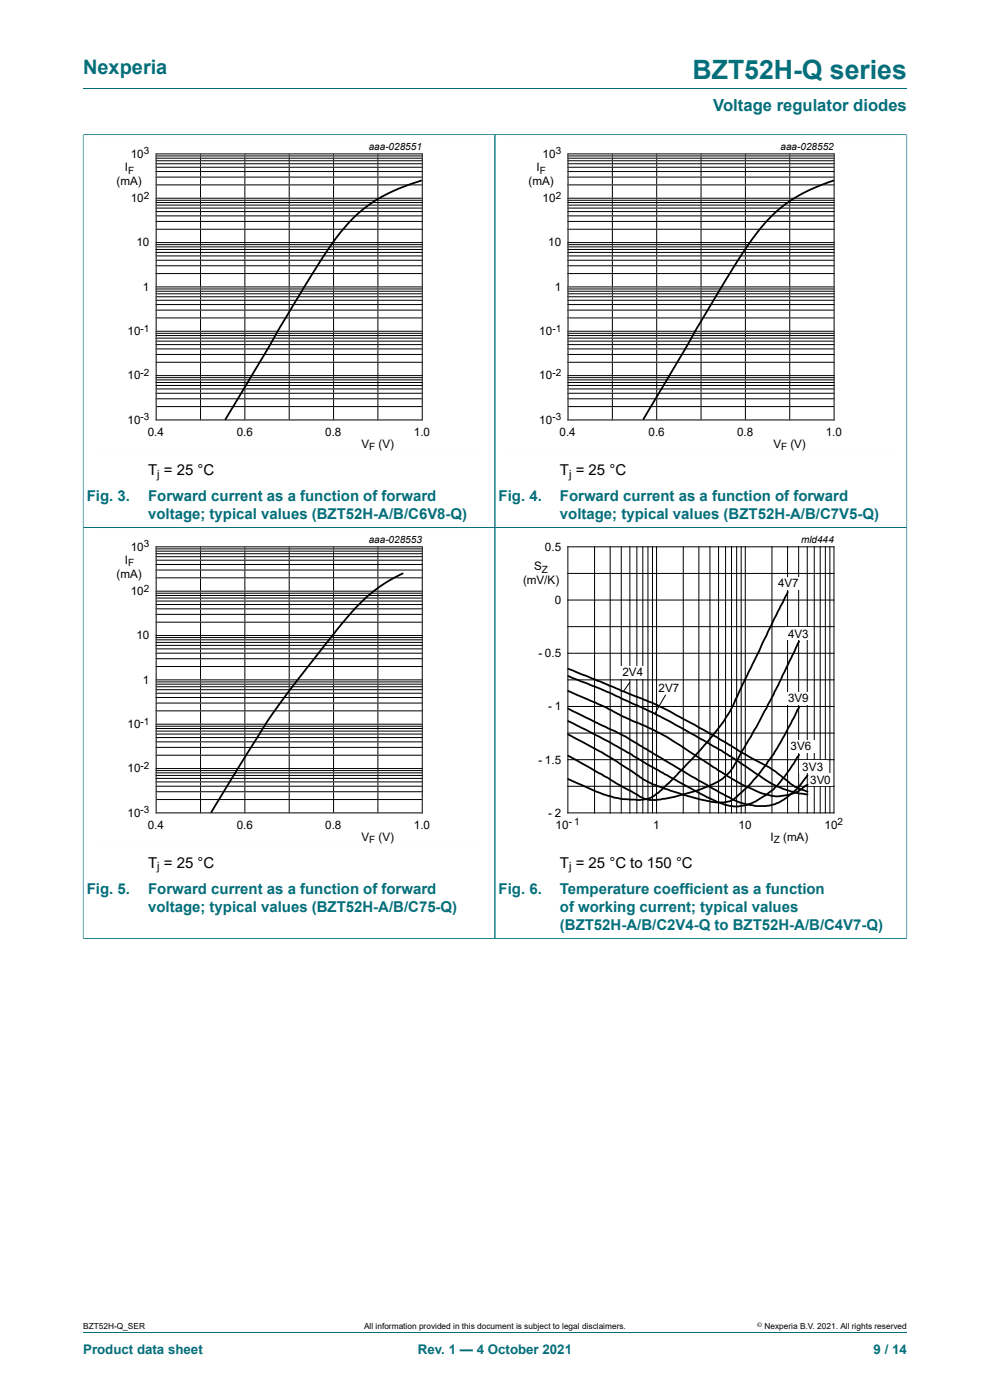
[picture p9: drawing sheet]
<svg xmlns="http://www.w3.org/2000/svg" width="210mm" height="297mm" viewBox="0 0 210 297" stroke-linecap="round" stroke-linejoin="round" font-family="sans-serif">
<path d="M17.6 18.8h174.8M17.6 28.6h174.8M17.6 28.5v170.7M105 28.6v170.5M192.4 28.5v170.7M17.6 111.9h174.8M17.6 199.1h174.8" fill="none" stroke="#036f7b" stroke-width=".21"/>
<g fill="none" stroke="#fefefe" stroke-width=".21">
<path d="M33.1 39.2h56.5M33.1 37.6h56.5M33.1 36.4h56.5M33.1 35.5h56.5M33.1 34.7h56.5M33.1 34.1h56.5M33.1 33.6h56.5M33.1 33.1h56.5M33.1 32.6h56.5M102.3 29.8h-81.9v66.3h81.9M120.5 39.2h56.4M120.5 37.6h56.4"/>
<path d="M120.5 36.4h56.4M120.5 35.5h56.4M120.5 34.7h56.4M120.5 34.1h56.4M120.5 33.6h56.4M120.5 33.1h56.4M120.5 32.6h56.4M189.6 29.8h-81.8v66.3h81.8M33.1 58h56.5M33.1 56.4h56.5M33.1 55.2h56.5M33.1 54.3h56.5"/>
<path d="M33.1 53.5h56.5M33.1 52.9h56.5M33.1 52.4h56.5M33.1 51.9h56.5M33.1 51.5h56.5M33.1 48.6h56.5M33.1 47h56.5M33.1 45.8h56.5M33.1 44.9h56.5M33.1 44.1h56.5M33.1 43.5h56.5M33.1 43h56.5"/>
<path d="M33.1 42.5h56.5M33.1 42.1h56.5M120.5 58h56.4M120.5 56.4h56.4M120.5 55.2h56.4M120.5 54.3h56.4M120.5 53.5h56.4M120.5 52.9h56.4M120.5 52.4h56.4M120.5 51.9h56.4M120.5 51.5h56.4M120.5 48.6h56.4"/>
<path d="M120.5 47h56.4M120.5 45.8h56.4M120.5 44.9h56.4M120.5 44.1h56.4M120.5 43.5h56.4M120.5 43h56.4M120.5 42.5h56.4M120.5 42.1h56.4M33.1 79.7h56.5M33.1 76.9h56.5M33.1 75.2h56.5M33.1 74h56.5"/>
<path d="M33.1 73.1h56.5M33.1 72.4h56.5M33.1 71.7h56.5M33.1 71.2h56.5M33.1 70.7h56.5M33.1 70.3h56.5M33.1 67.4h56.5M33.1 65.8h56.5M33.1 64.6h56.5M33.1 63.7h56.5M33.1 63h56.5M33.1 62.3h56.5"/>
<path d="M33.1 61.8h56.5M33.1 61.3h56.5M33.1 60.9h56.5M120.5 79.7h56.4M120.5 76.9h56.4M120.5 75.2h56.4M120.5 74h56.4M120.5 73.1h56.4M120.5 72.4h56.4M120.5 71.7h56.4M120.5 71.2h56.4M120.5 70.7h56.4"/>
<path d="M120.5 70.3h56.4M120.5 67.4h56.4M120.5 65.8h56.4M120.5 64.6h56.4M120.5 63.7h56.4M120.5 63h56.4M120.5 62.3h56.4M120.5 61.8h56.4M120.5 61.3h56.4M120.5 60.9h56.4M33.1 89.1h56.5M33.1 86.3h56.5"/>
<path d="M33.1 84.6h56.5M33.1 83.4h56.5M33.1 82.5h56.5M33.1 81.8h56.5M33.1 81.1h56.5M33.1 80.6h56.5M33.1 80.1h56.5M120.5 89.1h56.4M120.5 86.3h56.4M120.5 84.6h56.4M120.5 83.4h56.4M120.5 82.5h56.4"/>
<path d="M120.5 81.8h56.4M120.5 81.1h56.4M120.5 80.6h56.4M120.5 80.1h56.4M33.1 119.8h56.5M33.1 118.8h56.5M33.1 118.1h56.5M33.1 117.5h56.5M33.1 116.9h56.5M33.1 116.4h56.5M33.1 116h56.5M102.3 113.2h-81.9v66.3h81.9"/>
<path d="M33.1 139.7h56.5M33.1 138.6h56.5M33.1 137.7h56.5M33.1 136.9h56.5M33.1 136.3h56.5M33.1 135.7h56.5M33.1 135.3h56.5M33.1 134.8h56.5M33.1 132h56.5M33.1 130.3h56.5M33.1 129.2h56.5M33.1 128.2h56.5"/>
<path d="M33.1 127.5h56.5M33.1 126.9h56.5M33.1 126.3h56.5M33.1 125.8h56.5M33.1 125.4h56.5M33.1 122.6h56.5M33.1 120.9h56.5M33.1 158.6h56.5M33.1 157.4h56.5M33.1 156.5h56.5M33.1 155.7h56.5M33.1 155.1h56.5"/>
<path d="M33.1 154.5h56.5M33.1 154.1h56.5M33.1 153.6h56.5M33.1 150.8h56.5M33.1 149.2h56.5M33.1 148h56.5M33.1 147.1h56.5M33.1 146.3h56.5M33.1 145.7h56.5M33.1 145.1h56.5M33.1 144.7h56.5M33.1 144.2h56.5"/>
<path d="M33.1 141.4h56.5M33.1 172.5h56.5M33.1 169.6h56.5M33.1 168h56.5M33.1 166.8h56.5M33.1 165.9h56.5M33.1 165.1h56.5M33.1 164.5h56.5M33.1 164h56.5M33.1 163.5h56.5M33.1 163h56.5M33.1 160.2h56.5"/>
</g>
<g fill="none" stroke="#000" stroke-width=".21">
<path d="M33.1 32.6h56.5v56.5h-56.5zM33.1 39.2h56.5M33.1 37.6h56.5M33.1 36.4h56.5M33.1 35.5h56.5M33.1 34.7h56.5M33.1 34.1h56.5M33.1 33.6h56.5M33.1 33.1h56.5M42.5 32.6v56.5M51.9 32.6v56.5M61.3 32.6v56.5"/>
<path d="M70.8 32.6v56.5M80.2 32.6v56.5M120.5 32.6h56.4v56.5h-56.4zM120.5 39.2h56.4M120.5 37.6h56.4M120.5 36.4h56.4M120.5 35.5h56.4M120.5 34.7h56.4M120.5 34.1h56.4M120.5 33.6h56.4M120.5 33.1h56.4M129.9 32.6v56.5"/>
<path d="M139.3 32.6v56.5M148.7 32.6v56.5M158.1 32.6v56.5M167.5 32.6v56.5M33.1 58h56.5M33.1 56.4h56.5M33.1 55.2h56.5M33.1 54.3h56.5M33.1 53.5h56.5M33.1 52.9h56.5M33.1 52.4h56.5M33.1 51.9h56.5"/>
<path d="M33.1 51.5h56.5M33.1 48.6h56.5M33.1 47h56.5M33.1 45.8h56.5M33.1 44.9h56.5M33.1 44.1h56.5M33.1 43.5h56.5M33.1 43h56.5M33.1 42.5h56.5M33.1 42.1h56.5M120.5 58h56.4M120.5 56.4h56.4"/>
<path d="M120.5 55.2h56.4M120.5 54.3h56.4M120.5 53.5h56.4M120.5 52.9h56.4M120.5 52.4h56.4M120.5 51.9h56.4M120.5 51.5h56.4M120.5 48.6h56.4M120.5 47h56.4M120.5 45.8h56.4M120.5 44.9h56.4M120.5 44.1h56.4"/>
<path d="M120.5 43.5h56.4M120.5 43h56.4M120.5 42.5h56.4M120.5 42.1h56.4M33.1 79.7h56.5M33.1 76.9h56.5M33.1 75.2h56.5M33.1 74h56.5M33.1 73.1h56.5M33.1 72.4h56.5M33.1 71.7h56.5M33.1 71.2h56.5"/>
<path d="M33.1 70.7h56.5M33.1 70.3h56.5M33.1 67.4h56.5M33.1 65.8h56.5M33.1 64.6h56.5M33.1 63.7h56.5M33.1 63h56.5M33.1 62.3h56.5M33.1 61.8h56.5M33.1 61.3h56.5M33.1 60.9h56.5M120.5 79.7h56.4"/>
<path d="M120.5 76.9h56.4M120.5 75.2h56.4M120.5 74h56.4M120.5 73.1h56.4M120.5 72.4h56.4M120.5 71.7h56.4M120.5 71.2h56.4M120.5 70.7h56.4M120.5 70.3h56.4M120.5 67.4h56.4M120.5 65.8h56.4M120.5 64.6h56.4"/>
<path d="M120.5 63.7h56.4M120.5 63h56.4M120.5 62.3h56.4M120.5 61.8h56.4M120.5 61.3h56.4M120.5 60.9h56.4M33.1 86.3h56.5M33.1 84.6h56.5M33.1 83.4h56.5M33.1 82.5h56.5M33.1 81.8h56.5M33.1 81.1h56.5"/>
<path d="M33.1 80.6h56.5M33.1 80.1h56.5M120.5 86.3h56.4M120.5 84.6h56.4M120.5 83.4h56.4M120.5 82.5h56.4M120.5 81.8h56.4M120.5 81.1h56.4M120.5 80.6h56.4M120.5 80.1h56.4M33.1 116h56.5v56.5h-56.5zM33.1 119.8h56.5"/>
<path d="M33.1 118.8h56.5M33.1 118.1h56.5M33.1 117.5h56.5M33.1 116.9h56.5M33.1 116.4h56.5M42.5 116v56.5M51.9 116v56.5M61.3 116v56.5M70.8 116v56.5M80.2 116v56.5M120.5 116h56.4v56.5h-56.4zM126.1 116v56.5"/>
<path d="M129.4 116v56.5M131.8 116v56.5M133.6 116v56.5M135.1 116v56.5M136.4 116v56.5M137.4 116v56.5M138.4 116v56.5M139.3 116v56.5M144.9 116v56.5M148.2 116v56.5M150.6 116v56.5M152.4 116v56.5"/>
<path d="M153.9 116v56.5M155.2 116v56.5M156.3 116v56.5M157.2 116v56.5M158.1 116v56.5M163.7 116v56.5M167.1 116v56.5M169.4 116v56.5M171.2 116v56.5M172.7 116v56.5M174 116v56.5M175.1 116v56.5"/>
<path d="M176 116v56.5M33.1 139.7h56.5M33.1 138.6h56.5M33.1 137.7h56.5M33.1 136.9h56.5M33.1 136.3h56.5M33.1 135.7h56.5M33.1 135.3h56.5M33.1 134.8h56.5M33.1 132h56.5M33.1 130.3h56.5M33.1 129.2h56.5"/>
<path d="M33.1 128.2h56.5M33.1 127.5h56.5M33.1 126.9h56.5M33.1 126.3h56.5M33.1 125.8h56.5M33.1 125.4h56.5M33.1 122.6h56.5M33.1 120.9h56.5M120.5 138.6h56.4M120.5 121.7h56.4M120.5 132.9h56.4M120.5 127.3h56.4"/>
<path d="M33.1 158.6h56.5M33.1 157.4h56.5M33.1 156.5h56.5M33.1 155.7h56.5M33.1 155.1h56.5M33.1 154.5h56.5M33.1 154.1h56.5M33.1 153.6h56.5M33.1 150.8h56.5M33.1 149.2h56.5M33.1 148h56.5M33.1 147.1h56.5"/>
<path d="M33.1 146.3h56.5M33.1 145.7h56.5M33.1 145.1h56.5M33.1 144.7h56.5M33.1 144.2h56.5M33.1 141.4h56.5M120.5 144.2h56.4M120.5 155.5h56.4M120.5 149.9h56.4M133.6 144.8l-1.3 1.8M141.2 147.4l-2.2 3.9M33.1 169.6h56.5"/>
<path d="M33.1 168h56.5M33.1 166.8h56.5M33.1 165.9h56.5M33.1 165.1h56.5M33.1 164.5h56.5M33.1 164h56.5M33.1 163.5h56.5M33.1 163h56.5M33.1 160.2h56.5M120.5 166.8h56.4M120.5 161.2h56.4"/>
</g>
<path d="M89.3 38.3l-5.3 2-4.5 2.3-3.8 2.9-3.4 3.7-3.1 4.3-4.5 7.1-16.9 28.4M176.8 38.3l-5.2 2.1-4 2.2-3.4 2.7-3.2 3.6-3.1 4.2-4 6.3-17.4 29.5M85.4 121.7l-3.8 2-3.4 2.6-2.9 2.8-3.8 4.5-8.6 11-5.8 7.9-12.3 19.8M167.1 125.6l-10.2 21a36.9 36.9 0 0 1-7.4 11.3l-5.9 6.5-4 3.8a5.7 5.7 0 0 1-4.8 1.4 22.9 22.9 0 0 1-8.6-1.8l-5.7-2.5M169.5 136.1l-4.4 9.3a252.9 252.9 0 0 1-9.3 16.9 10.2 10.2 0 0 1-5.1 4.3l-.7 .3a37.9 37.9 0 0 1-8.1 2.4l-2.3 .3a5.2 5.2 0 0 1-3.5-.5l-15.6-8.8M120.5 153l2.9 1.4a135.8 135.8 0 0 1 12.1 6.6l5.5 3.3 9 4.8a15.8 15.8 0 0 0 6.6 2 11.4 11.4 0 0 0 5.2-2.1 12.3 12.3 0 0 0 4.2-3.8l1.5-1.9 2-3.1M120.5 141.9l11.7 4.8a90.3 90.3 0 0 1 12.8 5.9l6.9 3.7 6.9 4.2a38.8 38.8 0 0 1 6.9 4.1l.6 .5a11.8 11.8 0 0 0 3.6 2.4l1.4 .4M120.5 143.4l8.7 3.5 3 1.5a184.4 184.4 0 0 1 31 17.6 23.7 23.7 0 0 0 6.1 2.3l2 .2M120.5 146.6l4 1.7a54.7 54.7 0 0 1 7.7 3.7l.4 .2a67 67 0 0 1 10.8 5.4l11.6 7.4a36.4 36.4 0 0 0 7.5 3.5 8.6 8.6 0 0 0 6.8-.6l2-1.4M120.5 150.3l12.1 5.9 11.7 7a153.6 153.6 0 0 0 12.6 7l1.9 .5a9.7 9.7 0 0 0 4.1 .2 9 9 0 0 0 4-1.7 16.1 16.1 0 0 0 4.4-4.7M169.5 150.1l-.3 .5a72.3 72.3 0 0 1-6.6 11.5 35.1 35.1 0 0 1-7.1 7.5l-1.1 .5a6.2 6.2 0 0 1-2.9 0l-2.8-.5-3.8-1-3.5-1.2a20.2 20.2 0 0 1-7.4-3.8l-6.4-4-7.1-3.8" fill="none" stroke="#000" stroke-width=".38"/>
<path d="M107.8 113.2h81.8v66.3h-81.8z" fill="none" stroke="#fff" stroke-width=".21"/>
<g fill="#fff">
<path d="M131.4 141.3h5.9v2.7h-5.9z"/>
<path d="M164.3 122.4h5.9v2.7h-5.9z"/>
<path d="M166.5 133.1h5.9v2.7h-5.9z"/>
<path d="M166.5 146.8h5.9v2.7h-5.9z"/>
<path d="M167.7 156.9h5.9v2.7h-5.9z"/>
<path d="M169.6 161.3h5.9v2.7h-5.9z"/>
<path d="M171.6 164h5v2.7h-5z"/>
</g>
<path d="M17.6 28.6v170.4M17.7 28.6h174.6M105 28.6v170.4M192.4 28.6v170.4M17.7 111.9h174.6M17.7 199.1h174.6M17.6 282.6h174.8" fill="none" stroke="#036f7b" stroke-width=".21"/>
<text font-size="5.6" fill="#036f7b" x="146.9" y="16.8">BZT52H-Q series</text>
<text font-size="4.2" fill="#036f7b" x="17.6" y="15.6">Nexperia</text>
<text font-size="3.5" fill="#036f7b" x="151.3" y="23.7">Voltage regulator diodes</text>
<g font-size="3.2">
<text x="31.4" y="100.7">T = 25 °C</text>
<text x="118.8" y="100.7">T = 25 °C</text>
<text x="31.4" y="184.1">T = 25 °C</text>
<text x="118.8" y="184.1">T = 25 °C to 150 °C</text>
</g>
<g font-size="3.2" fill="#036f7b">
<text x="18.4" y="106.3">Fig. 3.</text>
<text x="31.4" y="106.3">Forward current as a function of forward</text>
<text x="105.8" y="106.3">Fig. 4.</text>
<text x="118.8" y="106.3">Forward current as a function of forward</text>
<text x="31.4" y="110.1">voltage; typical values (BZT52H-A/B/C6V8-Q)</text>
<text x="118.8" y="110.1">voltage; typical values (BZT52H-A/B/C7V5-Q)</text>
<text x="18.4" y="189.6">Fig. 5.</text>
<text x="31.4" y="189.6">Forward current as a function of forward</text>
<text x="105.8" y="189.6">Fig. 6.</text>
<text x="118.8" y="189.6">Temperature coefficient as a function</text>
<text x="31.4" y="193.4">voltage; typical values (BZT52H-A/B/C75-Q)</text>
<text x="118.8" y="193.4">of working current; typical values</text>
<text x="118.8" y="197.2">(BZT52H-A/B/C2V4-Q to BZT52H-A/B/C4V7-Q)</text>
</g>
<g font-size="2.8" fill="#036f7b">
<text x="17.6" y="287.2">Product data sheet</text>
<text x="88.6" y="287.2">Rev. 1 — 4 October 2021</text>
<text x="185.3" y="287.2">9 / 14</text>
</g>
<g font-size="2.5">
<text x="27.7" y="33.4">10</text>
<text x="115.1" y="33.4">10</text>
<text x="24.7" y="39.2">(mA)</text>
<text x="26.5" y="36.3">I</text>
<text x="112.1" y="39.2">(mA)</text>
<text x="113.8" y="36.3">I</text>
<text x="27.7" y="42.8">10</text>
<text x="115.1" y="42.8">10</text>
<text x="28.9" y="52.2">10</text>
<text x="116.3" y="52.2">10</text>
<text x="30.3" y="61.7">1</text>
<text x="117.7" y="61.7">1</text>
<text x="27" y="71.1">10</text>
<text x="114.4" y="71.1">10</text>
<text x="27" y="80.5">10</text>
<text x="114.4" y="80.5">10</text>
<text x="27" y="89.9">10</text>
<text x="114.4" y="89.9">10</text>
<text x="31.3" y="92.4">0.4</text>
<text x="50.2" y="92.4">0.6</text>
<text x="69" y="92.4">0.8</text>
<text x="76.7" y="95">V</text>
<text x="80.3" y="95">(V)</text>
<text x="87.8" y="92.4">1.0</text>
<text x="118.7" y="92.4">0.4</text>
<text x="137.6" y="92.4">0.6</text>
<text x="156.4" y="92.4">0.8</text>
<text x="164" y="95">V</text>
<text x="167.7" y="95">(V)</text>
<text x="175.2" y="92.4">1.0</text>
<text x="26.5" y="119.7">I</text>
<text x="27.7" y="116.8">10</text>
<text x="115.6" y="116.8">0.5</text>
<text x="24.7" y="122.6">(mA)</text>
<text x="110.9" y="123.9">(mV/K)</text>
<text x="113.3" y="121">S</text>
<text x="165" y="124.5">4V7</text>
<text x="27.7" y="126.2">10</text>
<text x="117.7" y="128.1">0</text>
<text x="28.9" y="135.6">10</text>
<text x="167.2" y="135.2">4V3</text>
<text x="114.2" y="139.4">- 0.5</text>
<text x="132" y="143.4">2V4</text>
<text x="30.3" y="145.1">1</text>
<text x="139.7" y="146.8">2V7</text>
<text x="167.2" y="148.9">3V9</text>
<text x="27" y="154.5">10</text>
<text x="116.3" y="150.7">- 1</text>
<text x="114.2" y="162">- 1.5</text>
<text x="167.7" y="159.1">3V6</text>
<text x="27" y="163.9">10</text>
<text x="170.2" y="163.6">3</text>
<text x="171.6" y="163.6">V</text>
<text x="171.8" y="166.2">3</text>
<text x="173.2" y="163.6">3</text>
<text x="173.2" y="166.2">V0</text>
<text x="27" y="173.3">10</text>
<text x="116.3" y="173.3">- 2</text>
<text x="31.3" y="175.8">0.4</text>
<text x="50.2" y="175.8">0.6</text>
<text x="69" y="175.8">0.8</text>
<text x="76.7" y="178.3">V</text>
<text x="80.3" y="178.3">(V)</text>
<text x="87.8" y="175.8">1.0</text>
<text x="117.9" y="175.8">10</text>
<text x="138.6" y="175.8">1</text>
<text x="156.7" y="175.8">10</text>
<text x="163.5" y="178.4">I</text>
<text x="166.1" y="178.4">(mA)</text>
<text x="174.9" y="175.8">10</text>
</g>
<g font-size="2.4">
<text x="33.4" y="101.3">j</text>
<text x="120.7" y="101.3">j</text>
<text x="33.4" y="184.7">j</text>
<text x="120.7" y="184.7">j</text>
</g>
<g font-size="2.1">
<text x="30.5" y="32.8">3</text>
<text x="78.2" y="31.8">aaa-028551</text>
<text x="117.9" y="32.8">3</text>
<text x="165.6" y="31.8">aaa-028552</text>
<text x="27.2" y="36.8">F</text>
<text x="114.5" y="36.8">F</text>
<text x="30.5" y="42.1">2</text>
<text x="117.9" y="42.1">2</text>
<text x="29.8" y="70.3">-1</text>
<text x="117.2" y="70.3">-1</text>
<text x="29.8" y="79.7">-2</text>
<text x="117.2" y="79.7">-2</text>
<text x="29.8" y="89.1">-3</text>
<text x="117.2" y="89.1">-3</text>
<text x="78.3" y="95.5">F</text>
<text x="165.7" y="95.5">F</text>
<text x="30.5" y="116.1">3</text>
<text x="78.2" y="115.2">aaa-028553</text>
<text x="169.9" y="115.2">mld444</text>
<text x="27.2" y="120.2">F</text>
<text x="30.5" y="125.5">2</text>
<text x="114.9" y="121.5">Z</text>
<text x="29.8" y="153.7">-1</text>
<text x="29.8" y="163.1">-2</text>
<text x="29.8" y="172.5">-3</text>
<text x="78.3" y="178.8">F</text>
<text x="120.7" y="175.1">- 1</text>
<text x="164.2" y="178.8">Z</text>
<text x="177.7" y="175.1">2</text>
</g>
<g font-size="1.8">
<text x="17.6" y="282">BZT52H-Q_SER</text>
<text x="77.2" y="282">All information provided in this document is subject to legal disclaimers.</text>
<text x="162.2" y="282">Nexperia B.V. 2021. All rights reserved</text>
</g>
<text font-size="1.4" x="160.6" y="281.6">©</text>
</svg>
